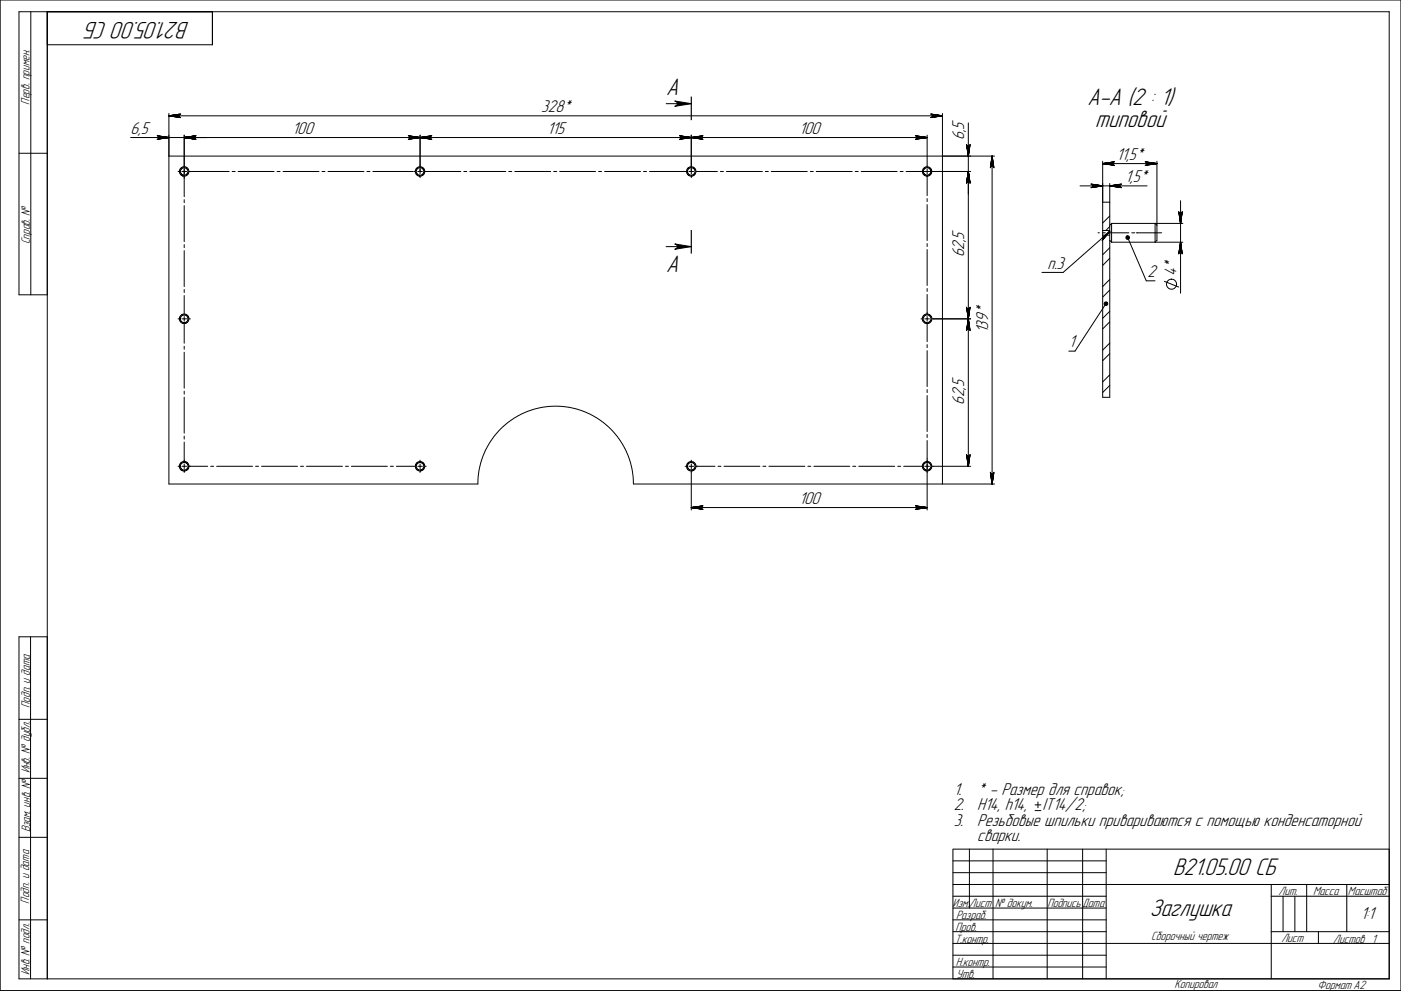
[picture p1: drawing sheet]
<svg xmlns="http://www.w3.org/2000/svg" width="594mm" height="420mm" viewBox="0 0 594 420" stroke-linecap="round" stroke-linejoin="round" font-family="sans-serif">
<g fill="none" stroke="#000" stroke-width=".42">
<path d="M.1 0h593.9v420h-593.9zM13.1 5v120M20 5v410M90.1 5v14h-70.1M55.4 58.3h337.7M66.6 57.5l5 .8zM66.6 59.1l5-.8zM66.9 57.6l4.7 .7zM66.9 59l4.7-.7zM67.1 57.7l4.5 .6zM67.2 57.9l4.4 .4-4.2-.1zM67.2 58.7l4.4-.4-4.5 .6z"/>
<path d="M67.2 58.1h4.4M67.2 58.5h4.4M67.4 58.2l4.2 .1-4.2 .1zM67.4 58.4l4.2-.1-4.4 .4zM71.6 49.1l5 .8zM71.6 49.1l4.8 .7zM71.6 49.1l4.6 .6zM71.6 49.1l4.3 .1 .1 .3zM71.6 49.1l4.3-.1v.2zM71.6 49.1l4.4-.4-.1 .3zM71.6 49.1l4.6-.6zM71.6 49.1l4.8-.7z"/>
<path d="M71.6 49.1l5-.8zM71.6 48.1v157.1h131l.6-6.4 1.8-5.9 3.2-6 4.1-5 5-4.1 6.1-3.2 5.8-1.8 6.4-.6 6.4 .6 5.9 1.8 6 3.2 5 4.1 4.1 5 3.2 6 1.8 5.9 .6 6.4M71.6 49.1h328M71.6 49.3h4.4M71.6 48.9h4.4M78.1 58.3l5 .8zM78.1 58.3l4.8 .7zM78.1 58.3l4.6 .6zM78.1 58.3l4.3 .1 .1 .3zM78.1 58.3l4.3-.1v.2zM78.1 58.3l4.4-.4-.1 .3zM78.1 58.3l4.6-.6z"/>
<path d="M78.1 58.3l4.8-.7zM78.1 58.3l5-.8zM78.1 57.3v26.1M78.1 58.1h4.4M78.1 58.5h4.4M173.1 57.5l5 .8zM173.1 59.1l5-.8zM173.4 57.6l4.7 .7zM173.4 59l4.7-.7zM173.6 57.7l4.5 .6zM173.8 57.9l4.3 .4-4.2-.1zM173.8 58.7l4.3-.4-4.5 .6z"/>
<path d="M173.8 58.1h8.7M173.8 58.5h8.7M173.9 58.2l4.2 .1-4.2 .1zM173.9 58.4l4.2-.1-4.3 .4zM178.1 58.3l5 .8zM178.1 58.3l4.8 .7zM178.1 58.3l4.6 .6zM178.1 58.3l4.3 .1 .1 .3zM178.1 58.3l4.3-.1v.2zM178.1 58.3l4.4-.4-.1 .3zM178.1 58.3l4.6-.6zM178.1 58.3l4.8-.7z"/>
<path d="M178.1 58.3l5-.8zM178.1 57.3v16.4M282.5 44h10.6M286.1 42.8l7 1.2-7 1.1a1.13 1.13 0 0 0 1.1-1.1 1.13 1.13 0 0 0-1.1-1.2zM288.1 57.5l5 .8zM288.1 59.1l5-.8zM288.4 57.6l4.7 .7zM288.4 59l4.7-.7zM288.6 57.7l4.5 .6zM288.8 57.9l4.3 .4-4.2-.1zM288.8 58.7l4.3-.4-4.5 .6zM288.8 58.1h8.7"/>
<path d="M288.8 58.5h8.7M288.9 58.2l4.2 .1-4.2 .1zM288.9 58.4l4.2-.1-4.3 .4zM293.1 58.3l5 .8zM293.1 58.3l4.8 .7zM293.1 58.3l4.5 .6zM293.1 58.3l4.3 .1 .1 .3zM293.1 58.3l4.3-.1v.2zM293.1 58.3l4.4-.4-.1 .3zM293.1 58.3l4.5-.6zM293.1 58.3l4.8-.7zM293.1 58.3l5-.8z"/>
<path d="M293.1 57.3v16.4M388.1 57.5l5 .8zM388.1 59.1l5-.8zM388.4 57.6l4.7 .7zM388.4 59l4.7-.7zM388.6 57.7l4.5 .6zM388.8 57.9l4.3 .4-4.3-.1zM388.8 58.7l4.3-.4-4.5 .6zM388.8 58.1h4.3M388.8 58.5h4.3M388.8 58.2l4.3 .1-4.3 .1zM388.8 58.4l4.3-.1-4.3 .4z"/>
<path d="M393.1 57.3v13.4M394.6 48.3l5 .8zM394.6 49.9l5-.8zM394.9 48.4l4.7 .7zM394.9 49.8l4.7-.7zM395.1 48.5l4.5 .6zM395.3 48.7l4.3 .4-4.2-.1zM395.3 49.5l4.3-.4-4.5 .6zM395.3 49.3h4.3M395.3 48.9h4.3M395.4 49l4.2 .1-4.2 .1zM395.4 49.2l4.2-.1-4.3 .4z"/>
<path d="M399.6 48.1v157.1M410.6 52.1v145.6M8.1 65h11.9M71.6 66.2h350.1M75.5 72.7h.6M77.1 72.7h2M80.1 72.7h17.1M98.4 72.7h1.3M101 72.7h15.2M117.5 72.7h1.3M120 72.7h15.3M136.5 72.7h1.3"/>
<path d="M139.1 72.7h15.2M155.6 72.7h1.3M158.1 72.7h17.1M175.5 72.7h.6M177.1 72.7h2M177.8 74.7l1.4-.3 .9-1.4-.3-1.4-1.4-.9-1.5 .4-.8 1.3 .4 1.5 1.3 .8M178.1 74.7v.6M180.1 72.7h15.3M196.7 72.7h1.3M199.2 72.7h15.3M215.7 72.7h1.3M218.3 72.7h15.2"/>
<path d="M234.8 72.7h1.3M237.3 72.7h15.3M253.8 72.7h1.3M256.4 72.7h15.2M272.9 72.7h1.3M275.4 72.7h15.7M292.1 72.7h2M293.1 74.7v.6M295.1 72.7h9.1M305.5 72.7h1.2M308 72.7h15.3M324.5 72.7h1.3"/>
<path d="M327.1 72.7h15.2M343.6 72.7h1.2M346.1 72.7h15.3M362.6 72.7h1.3M365.2 72.7h15.2M381.7 72.7h1.2M384.2 72.7h27.4M393.1 71.7v2M393.1 74.7v8.2M409.8 61.2l.8 5zM409.9 61.5l.7 4.7zM410 61.7l.6 4.5z"/>
<path d="M410.3 61.8l.3 4.4zM410.4 61.8v4.4M410.4 72.7v4.4M410.5 61.9h.2l-.1 4.3zM410.6 72.7l-.8 5zM410.6 72.7l-.7 4.7zM410.6 72.7l-.6 4.5zM410.6 72.7l-.3 4.4zM410.6 72.7l.1 4.3h-.2zM410.6 72.7l.4 4.4-.3-.1zM410.6 72.7l.6 4.5zM410.6 72.7l.7 4.7z"/>
<path d="M410.6 72.7l.8 5zM410.7 61.9l.3-.1-.4 4.4zM410.8 61.8v4.4M410.8 72.7v4.4M411 61.8l.2-.1-.6 4.5zM411.3 61.5l-.7 4.7zM411.4 61.2l-.8 5zM420.5 66.2v4.4M420.7 66.2l.8 5zM420.7 66.2l.7 4.7zM420.7 66.2l.6 4.5zM420.7 66.2l.4 4.4-.3-.1z"/>
<path d="M420.7 66.2l.1 4.3h-.2zM420.7 66.2l-.1 4.3-.3 .1zM420.7 66.2l-.6 4.5zM420.7 66.2l-.7 4.7zM420.7 66.2l-.8 5zM420.7 66.2v139M420.7 66.2v4.3M420.9 66.2v4.4M458 78.8h28.4M462.6 79.6l5-.8zM462.6 78l5 .8zM462.9 79.5l4.7-.7z"/>
<path d="M462.9 78.1l4.7 .7zM463.1 78.2l4.5 .6zM463.2 79.2l4.4-.4-4.5 .6zM463.2 78.4l4.4 .4-4.3-.1zM463.2 79h4.4M463.2 78.6h4.4M463.3 78.9l4.3-.1-4.4 .4zM463.3 78.7l4.3 .1-4.3 .1zM467.6 69.4l5 .7zM467.6 69.4l4.7 .6zM467.6 69.4l4.5 .5zM467.6 69.4l4.3 .1 .1 .2z"/>
<path d="M467.6 69.4l4.3-.2v.3zM467.6 69.4l4.4-.4zM467.6 69.4l4.5-.6zM467.6 69.4l4.7-.7zM467.6 69.4l5-.8zM467.6 68.4v29.3M467.6 69.3l23 .1M467.6 69.2h4.4M467.6 69.5h4.4M470.6 78.8l5-.8zM470.6 78.8l4.7-.7zM470.6 78.8l4.5-.6z"/>
<path d="M470.6 78.8l4.4-.4-.1 .3zM470.6 78.8l5 .8zM470.6 78.8l4.7 .7zM470.6 78.8l4.5 .6zM470.6 78.8l4.3 .1 .1 .3zM470.6 78.8l4.3-.1v.2zM470.6 77.8v17.7M470.6 79h4.4M470.6 78.6h4.4M485.6 68.6l5 .8zM485.6 70.1l5-.7zM485.9 68.7l4.7 .7z"/>
<path d="M485.9 70l4.7-.6zM486.1 68.8l4.5 .6zM486.2 69l4.4 .4zM486.2 69.7l4.4-.3-4.5 .5zM486.2 69.2h4.4M486.2 69.5h4.4M486.3 69.2l4.3 .2-4.3 .1zM486.3 69.5l4.3-.1-4.4 .3zM490.6 68.4v27.1M78.1 84.7v1.2M78.1 87.2v15.2M393.1 84.2v1.3"/>
<path d="M393.1 86.7v15.3M465.6 98.7h.6M467.4 98.7h1.3M467.6 97.7v2M467.6 99.7v68.8h3v-66.6M467.6 97.7h3M467.6 85.7h3M467.6 99.7h3M470 98.7h8.7M470.6 98.1l-3.3 3.9zM470.6 98.1l-3.1 3.7zM470.6 98.1l-3.1 3.5z"/>
<path d="M470.6 95.5v6.4M470.6 91.5l-3 3M470.6 96.1l-1.7 1.6M470.6 98.1l-19.8 17.4h-9M471.4 94.7v8M471.4 94.7l-.8 .8M471.4 94.7h30.2M479.9 98.7h1.3M481.9 98.7h10.7M489.8 94.7l.8 .8v6.4l-.8 .8zM499.8 89.7l.8 5zM499.9 90l.7 4.7z"/>
<path d="M500 90.2l.6 4.5zM500.2 90.3l.3 .1 .1 4.3zM500.4 90.3v4.4M500.5 90.4h.2l-.1 4.3zM500.6 85.1v39.2M500.7 90.4l.3-.1-.4 4.4zM500.8 90.3v4.4M501 90.3l.2-.1-.6 4.5zM501.3 90l-.7 4.7zM501.3 89.7l-.7 5zM78.1 103.7v1.3M78.1 106.3v15.2"/>
<path d="M282.5 104.6h10.6M286.1 103.4l7 1.2-7 1.1a1.13 1.13 0 0 0 1.1-1.1 1.13 1.13 0 0 0-1.1-1.2zM393.1 103.3v1.2M393.1 105.8v15.2M467.4 100.9l3.2-2.8-3.1 3zM467.5 101.1l3.1-3-3 3.2zM470.6 101.9l.8 .8M470.6 118.5l-3 3M470.6 105l-3 3M470.6 109.5l-3 3M471.4 102.7h30.2M477.6 100.2l.3-.2 .3 .8-.3-.8a.78 .78 0 0 1 1 .8 .78 .78 0 0 1-1.1 .7 .78 .78 0 0 1-.2-1.3z"/>
<path d="M478.2 100.8l7.9 18.3h3.7M493.7 119.3l6.1 2.4M500.4 102.7v4.4M500.6 102.7l.7 5zM500.6 102.7l.7 4.8zM500.6 102.7l.6 4.5zM500.6 102.7l.4 4.4-.3-.1zM500.6 102.7l.1 4.3h-.2zM500.6 102.7l-.1 4.3-.3 .1zM500.6 102.7l-.6 4.5zM500.6 102.7l-.7 4.8zM500.6 102.7l-.8 5z"/>
<path d="M500.8 102.7v4.4M20 125h-11.9v-120h581v410h-581v-145h11.9M75.5 135.2h.6M77.1 135.2h2M78 137.2l1.4-.5 .7-1.5-.5-1.4-1.5-.7-1.3 .5-.7 1.5 .5 1.4 1.5 .7v8.3M78.1 122.8v1.2M78.1 125.3v7.9M78.1 134.2v2M80.1 135.2h.6M390.5 135.2h.6M392.1 135.2h2M393.1 122.3v1.3"/>
<path d="M393.1 124.8v8.4M393.1 134.2v2M393.1 137.2v7.7M395.1 135.2h16.5M409.8 130.2l.8 5zM409.9 130.5l.7 4.7zM410 130.7l.6 4.5zM410.3 130.8l.3 4.4zM410.4 130.8v8.8M410.5 130.9h.2l-.1 4.3zM410.6 135.2l-.8 5zM410.6 135.2l-.7 4.7z"/>
<path d="M410.6 135.2l-.6 4.5zM410.6 135.2l-.3 4.4zM410.6 135.2l.1 4.3h-.2zM410.6 135.2l.4 4.4-.3-.1zM410.6 135.2l.6 4.5zM410.6 135.2l.7 4.7zM410.6 135.2l.8 5zM410.7 130.9l.3-.1-.4 4.4zM410.8 130.8v8.8M411 130.8l.2-.1-.6 4.5zM411.3 130.5l-.7 4.7zM411.4 130.2l-.8 5z"/>
<path d="M468.3 128.3l.5-.3 .6 .1-.4 .7 .4-.7a.76 .76 0 0 1 .2 1.1 .76 .76 0 0 1-1.1 .2 .76 .76 0 0 1-.2-1.1zM469 128.8l-13.2 20.1h-2.6M470.6 132l-3 3M470.6 136.5l-3 3M470.6 123l-3 3M78.1 146.8v1.3M78.1 149.3v15.3M393.1 146.1v1.3M393.1 148.7v15.2M470.6 158.9l-3 3M470.6 145.5l-3 2.9M470.6 149.9l-3 3"/>
<path d="M78.1 165.8v1.3M78.1 168.4v15.2M393.1 165.2v1.2M393.1 167.7v15.3M470.6 163.4l-3 3M75.5 197.7h.6M77.1 197.7h2M78.1 184.9v1.3M78.1 187.4v8.4M78.1 196.7v2M78.1 199.7v.6M78.3 199.7l1.4-.8 .4-1.4-.8-1.5-1.4-.3-1.4 .8-.4 1.4 .8 1.4 1.4 .4"/>
<path d="M80.1 197.7h8M89.3 197.7h1.3M91.9 197.7h15.2M108.4 197.7h1.3M110.9 197.7h15.3M127.4 197.7h1.3M130 197.7h15.2M146.5 197.7h1.3M149 197.7h15.3M165.5 197.7h1.3M168.1 197.7h8M177.1 197.7h2"/>
<path d="M178.1 195.1v.6M178.1 196.7v2M178.1 199.7v.6M178.3 199.7l1.4-.8 .4-1.5-.7-1.3-1.5-.4-1.4 .7-.4 1.5 .8 1.3 1.5 .5M180.1 197.7h.6M290.5 197.7h.6M292.1 197.7h2M293.1 195.1v.6M293.1 196.7v2M293.1 199.7v16.5M295.1 197.7h8.1M304.5 197.7h1.2"/>
<path d="M307 197.7h15.2M323.5 197.7h1.3M326 197.7h15.3M342.6 197.7h1.2M345.1 197.7h15.2M361.6 197.7h1.3M364.1 197.7h15.3M380.7 197.7h1.2M383.2 197.7h7.9M392.1 197.7h2M393.1 184.2v1.3M393.1 186.8v29.4"/>
<path d="M395.1 197.7h16.5M409.8 192.7l.8 5zM409.9 192.9l.7 4.8zM410 193.2l.6 4.5zM410.3 193.3l.3 4.4zM410.4 193.3v4.4M410.5 193.4h.2l-.1 4.3zM410.7 193.4l.3-.1-.4 4.4zM410.8 193.3v4.4M411 193.3l.2-.1-.6 4.5zM411.3 192.9l-.7 4.8zM411.4 192.7l-.8 5z"/>
<path d="M268.6 205.2h153.1M293.1 215.2l5-.8zM293.1 215.2l4.3-.1v.2zM293.1 215.2l4.3 .1 .1 .3zM293.1 215.2l4.5 .6zM293.1 215.2l4.8 .7zM293.1 215.2l5 .8zM293.1 215.2l4.8-.7zM293.1 215.2l4.5-.6zM293.1 215.2l4.4-.4-.1 .3zM293.1 215.4h4.4M293.1 215h4.4"/>
<path d="M388.1 216l5-.8zM388.1 214.4l5 .8zM388.4 215.9l4.7-.7zM388.4 214.5l4.7 .7zM388.6 215.8l4.5-.6zM388.6 214.6l4.5 .6zM388.8 214.8l4.3 .4-4.3-.1zM388.8 215.4h4.3M388.8 215h4.3M388.8 215.3l4.3-.1-4.3 .4zM388.8 215.1l4.3 .1-4.3 .1zM393.1 215.2h-100"/>
<path d="M419.9 200.2l.8 5zM420 200.4l.7 4.8zM420.1 200.7l.6 4.5zM420.3 200.8l.3 .1 .1 4.3zM420.5 200.8v4.4M420.6 200.9h.2l-.1 4.3zM420.7 200.9v4.3M420.8 200.9l.3-.1-.4 4.4zM420.9 200.8v4.4M421.1 200.8l.2-.1-.6 4.5zM421.4 200.4l-.7 4.8zM421.5 200.2l-.8 5z"/>
<path d="M13 270v145M8.1 305h11.9M8.1 330h11.9M8.1 355h11.9M438.9 343.7h2.5M438.9 341.2h2.5M440.1 340v2.4M404.1 365h65M404.1 370h65M404.1 375h185M404.1 380h65M411.1 360v25"/>
<path d="M421.1 360v55M444 360v55M459.1 360v55M469.1 360v55M539.1 380h50M539.1 375v40M544.1 380v15M549.1 380v15M554.1 375v20M571.1 375v20M589.1 360h-185v55M8.1 390h11.9"/>
<path d="M404.1 390h65M404.1 395h65M404.1 400h185M404.1 385h65M539.1 395h50M559.1 395v5M404.1 405h65M404.1 410h65"/>
<circle cx="78.1" cy="72.7" r="1.59"/>
<circle cx="78.1" cy="72.7" r="2"/>
<circle cx="178.1" cy="72.7" r="1.62"/>
<circle cx="293.1" cy="72.7" r="2"/>
<circle cx="293.1" cy="72.7" r="1.6"/>
<circle cx="393.1" cy="72.7" r="1.59"/>
<circle cx="393.1" cy="72.7" r="1.99"/>
<circle cx="78.1" cy="135.2" r="1.63"/>
<circle cx="393.1" cy="135.2" r="2.03"/>
<circle cx="393.1" cy="135.2" r="1.65"/>
<circle cx="496.8" cy="120.5" r="2.14"/>
<circle cx="78.1" cy="197.7" r="1.64"/>
<circle cx="178.1" cy="197.7" r="1.61"/>
<circle cx="293.1" cy="197.7" r="2"/>
<circle cx="293.1" cy="197.7" r="1.61"/>
<circle cx="393.1" cy="197.7" r="1.63"/>
<circle cx="393.1" cy="197.7" r="2"/>
</g>
<g fill="#000">
<path d="M66.6 57.5l5 .8zM66.9 57.6l4.7 .7zM67.1 57.7l4.5 .6zM67.2 58.7l4.4-.4-4.5 .6zM66.9 59l4.7-.7zM66.6 59.1l5-.8zM71.6 49.1l5 .8zM71.6 49.1l4.8 .7zM71.6 49.1l4.6 .6zM71.6 49.1l4.6-.6zM71.6 49.1l4.8-.7zM71.6 49.1l5-.8z"/>
<path d="M78.1 58.3l5 .8zM78.1 58.3l4.8 .7zM78.1 58.3l4.6 .6zM78.1 58.3l4.6-.6zM78.1 58.3l4.8-.7zM78.1 58.3l5-.8zM173.1 57.5l5 .8zM173.4 57.6l4.7 .7zM173.6 57.7l4.5 .6zM173.8 58.7l4.3-.4-4.5 .6zM173.4 59l4.7-.7zM173.1 59.1l5-.8z"/>
<path d="M178.1 58.3l5 .8zM178.1 58.3l4.8 .7zM178.1 58.3l4.6 .6zM178.1 58.3l4.6-.6zM178.1 58.3l4.8-.7zM178.1 58.3l5-.8zM288.1 57.5l5 .8zM288.4 57.6l4.7 .7zM288.6 57.7l4.5 .6zM288.8 58.7l4.3-.4-4.5 .6zM288.4 59l4.7-.7zM288.1 59.1l5-.8z"/>
<path d="M293.1 58.3l5 .8zM293.1 58.3l4.8 .7zM293.1 58.3l4.5 .6zM293.1 58.3l4.5-.6zM293.1 58.3l4.8-.7zM293.1 58.3l5-.8zM388.1 57.5l5 .8zM388.4 57.6l4.7 .7zM388.6 57.7l4.5 .6zM388.8 58.7l4.3-.4-4.5 .6zM388.4 59l4.7-.7zM388.1 59.1l5-.8z"/>
<path d="M394.6 48.3l5 .8zM394.9 48.4l4.7 .7zM395.1 48.5l4.5 .6zM395.3 49.5l4.3-.4-4.5 .6zM394.9 49.8l4.7-.7zM394.6 49.9l5-.8zM411.4 61.2l-.8 5zM411.3 61.5l-.7 4.7zM411 61.8l.2-.1-.6 4.5zM410 61.7l.6 4.5zM409.9 61.5l.7 4.7zM409.8 61.2l.8 5z"/>
<path d="M410.6 72.7l-.8 5zM410.6 72.7l-.7 4.7zM410.6 72.7l-.6 4.5zM410.6 72.7l.6 4.5zM410.6 72.7l.7 4.7zM410.6 72.7l.8 5zM420.7 66.2l.8 5zM420.7 66.2l.7 4.7zM420.7 66.2l.6 4.5zM420.7 66.2l-.6 4.5zM420.7 66.2l-.7 4.7zM420.7 66.2l-.8 5z"/>
<path d="M462.6 79.6l5-.8zM462.9 79.5l4.7-.7zM463.2 79.2l4.4-.4-4.5 .6zM463.1 78.2l4.5 .6zM462.9 78.1l4.7 .7zM462.6 78l5 .8zM467.6 69.4l5 .7zM467.6 69.4l4.7 .6zM467.6 69.4l4.5 .5zM467.6 69.4l4.5-.6zM467.6 69.4l4.7-.7zM467.6 69.4l5-.8z"/>
<path d="M470.6 78.8l5-.8zM470.6 78.8l4.7-.7zM470.6 78.8l4.5-.6zM470.6 78.8l5 .8zM470.6 78.8l4.7 .7zM470.6 78.8l4.5 .6zM485.6 68.6l5 .8zM485.9 68.7l4.7 .7zM486.1 68.8l4.5 .6zM486.2 69.7l4.4-.3-4.5 .5zM485.9 70l4.7-.6zM485.6 70.1l5-.7z"/>
<path d="M470.6 98.1l-3.3 3.9zM470.6 98.1l-3.1 3.7zM470.6 98.1l-3.1 3.5zM467.5 101.1l3.1-3-3 3.2zM467.4 100.9l3.2-2.8-3.1 3zM501 90.3l.2-.1-.6 4.5zM501.3 90l-.7 4.7zM501.3 89.7l-.7 5zM499.8 89.7l.8 5zM499.9 90l.7 4.7zM500 90.2l.6 4.5zM500.6 102.7l.7 5z"/>
<path d="M500.6 102.7l.7 4.8zM500.6 102.7l.6 4.5zM500.6 102.7l-.6 4.5zM500.6 102.7l-.7 4.8zM500.6 102.7l-.8 5zM411.4 130.2l-.8 5zM411.3 130.5l-.7 4.7zM411 130.8l.2-.1-.6 4.5zM410 130.7l.6 4.5zM409.9 130.5l.7 4.7zM409.8 130.2l.8 5zM410.6 135.2l-.8 5z"/>
<path d="M410.6 135.2l-.7 4.7zM410.6 135.2l-.6 4.5zM410.6 135.2l.6 4.5zM410.6 135.2l.7 4.7zM410.6 135.2l.8 5zM410 193.2l.6 4.5zM409.9 192.9l.7 4.8zM411.4 192.7l-.8 5zM411.3 192.9l-.7 4.8zM411 193.3l.2-.1-.6 4.5zM409.8 192.7l.8 5zM293.1 215.2l5-.8z"/>
<path d="M293.1 215.2l4.5 .6zM293.1 215.2l4.8 .7zM293.1 215.2l5 .8zM293.1 215.2l4.8-.7zM293.1 215.2l4.5-.6zM388.1 216l5-.8zM388.4 215.9l4.7-.7zM388.6 215.8l4.5-.6zM388.6 214.6l4.5 .6zM388.4 214.5l4.7 .7zM388.1 214.4l5 .8zM419.9 200.2l.8 5z"/>
<path d="M420 200.4l.7 4.8zM420.1 200.7l.6 4.5zM421.1 200.8l.2-.1-.6 4.5zM421.4 200.4l-.7 4.8zM421.5 200.2l-.8 5z"/>
<path d="M286.1 42.8l7 1.2-7 1.1a1.13 1.13 0 0 0 1.1-1.1 1.13 1.13 0 0 0-1.1-1.2z" fill-rule="evenodd"/>
<path d="M286.1 103.4l7 1.2-7 1.1a1.13 1.13 0 0 0 1.1-1.1 1.13 1.13 0 0 0-1.1-1.2z" fill-rule="evenodd"/>
<path d="M477.6 100.2l.3-.2 .3 .8-.3-.8a.78 .78 0 0 1 1 .8 .78 .78 0 0 1-1.1 .7 .78 .78 0 0 1-.2-1.3z" fill-rule="evenodd"/>
<path d="M468.3 128.3l.5-.3 .6 .1-.4 .7 .4-.7a.76 .76 0 0 1 .2 1.1 .76 .76 0 0 1-1.1 .2 .76 .76 0 0 1-.2-1.1z" fill-rule="evenodd"/>
</g>
<path d="M293.1 41v9.9M293.1 97.5v10" fill="none" stroke="#000" stroke-width=".49"/>
<g font-size="10.7">
<text x="80.3" y="9.2" transform="rotate(180 80.3 9.2)">В21.05.00 СБ</text>
<text x="282.5" y="40.3">А</text>
<text x="461.2" y="44.7">А-А (2 : 1)</text>
<text x="464.4" y="53.9">типовой</text>
<text x="282.5" y="115.1">А</text>
<text x="497.4" y="371">В21.05.00 СБ</text>
<text x="487.6" y="388.4">Заглушка</text>
</g>
<g font-size="7.6">
<text x="229.4" y="47.5">328*</text>
<text x="55.4" y="56.7">6,5</text>
<text x="123.9" y="56.7">100</text>
<text x="232.1" y="56.7">115</text>
<text x="338.9" y="56.7">100</text>
<text x="408.9" y="59.2" transform="rotate(-90 408.9 59.2)">6,5</text>
<text x="473.4" y="67.8">11,5*</text>
<text x="477.2" y="77.2">1,5*</text>
<text x="408.9" y="109.1" transform="rotate(-90 408.9 109.1)">62,5</text>
<text x="444.2" y="113.9">п.3</text>
<text x="486.6" y="117.5">2</text>
<text x="498.9" y="117.1" transform="rotate(-90 498.9 117.1)">4*</text>
<text x="419" y="141.4" transform="rotate(-90 419 141.4)">139*</text>
<text x="453.2" y="147.3">1</text>
<text x="408.9" y="171.6" transform="rotate(-90 408.9 171.6)">62,5</text>
<text x="338.9" y="213.6">100</text>
<text x="404.4" y="336.9">1.</text>
<text x="414.4" y="336.9">* - Размер для справок;</text>
<text x="404.4" y="343.5">2.</text>
<text x="414.4" y="343.5">H14, h14,</text>
<text x="442.1" y="343.5">IT14/2;</text>
<text x="404.4" y="350.1">3.</text>
<text x="414.4" y="350.1">Резьбовые шпильки привариваются с помощью конденсаторной</text>
<text x="414.4" y="356.6">сварки.</text>
<text x="577" y="389.6">1:1</text>
</g>
<g font-size="5.4">
<text x="12.5" y="44.3" transform="rotate(-90 12.5 44.3)">Перв. примен.</text>
<text x="12.6" y="103.6" transform="rotate(-90 12.6 103.6)">Справ. №</text>
<text x="12.7" y="300.2" transform="rotate(-90 12.7 300.2)">Подп. и дата</text>
<text x="12.7" y="327.9" transform="rotate(-90 12.7 327.9)">Инв. № дубл.</text>
<text x="12.7" y="352.8" transform="rotate(-90 12.7 352.8)">Взам. инв. №</text>
<text x="12.4" y="383.1" transform="rotate(-90 12.4 383.1)">Подп. и дата</text>
<text x="542.1" y="379.4">Лит.</text>
<text x="556.8" y="379.4">Масса</text>
<text x="571.6" y="379.4">Масштаб</text>
<text x="403.9" y="384.6">Изм.Лист</text>
<text x="405.4" y="389.6">Разраб.</text>
<text x="422" y="384.6">№ докум.</text>
<text x="444.1" y="384.6">ПодписьДата</text>
<text x="405.1" y="394.6">Пров.</text>
<text x="404.9" y="399.7">Т.контр.</text>
<text x="488.1" y="398.7">Сборочный чертеж</text>
<text x="543.4" y="399.6">Лист</text>
<text x="565.3" y="399.6">Листов 1</text>
<text x="12.5" y="413.5" transform="rotate(-90 12.5 413.5)">Инв. № подл.</text>
<text x="405.3" y="409.6">Н.контр.</text>
<text x="405.6" y="414.7">Утв.</text>
<text x="498" y="419.1">Копировал</text>
<text x="558.7" y="419.1">Формат A2</text>
</g>
</svg>
